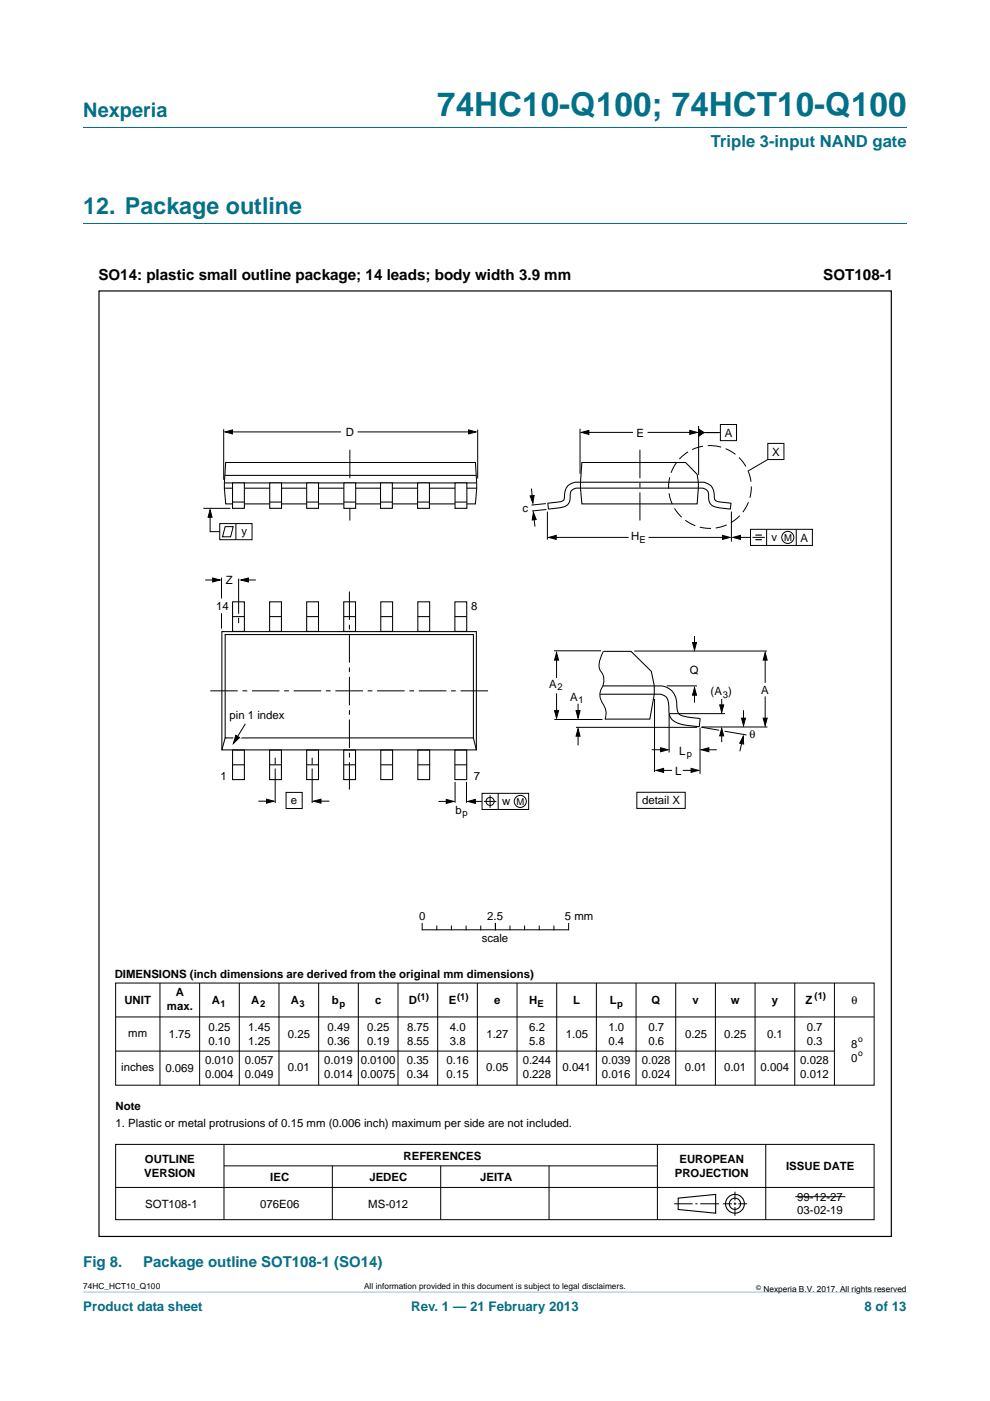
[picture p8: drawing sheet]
<svg xmlns="http://www.w3.org/2000/svg" width="210mm" height="297mm" viewBox="0 0 210 297" stroke-linecap="round" stroke-linejoin="round" font-family="sans-serif">
<path d="M17.7 273.9l174.6 .1z" fill="#00718a"/>
<path d="M17.7 27h174.6M17.7 47.4h174.6" fill="none" stroke="#00718a" stroke-width=".21"/>
<path d="M47.9 98.1h52.9l.3 5.4-.3 3.3h-52.9l-.3-3.3zM123.4 98.1h22l2.5 2.5 .2 1.6-.2 4.6h-24.5l-.3-4.6zM47.6 103.5h53.5M47.6 102.4h53.5M47.7 100.8h53.3M116.2 106.7l.4-.1a5.7 5.7 0 0 0 3-.6l.1-.9a2.81 2.81 0 0 1 3.5-2.9h24.9a2.83 2.83 0 0 1 3.4 2.9v.6a1.5 1.5 0 0 0 1.7 .8l1.8 .2-.1 1.1-.2 .1a9.9 9.9 0 0 1-3.7-.7 2.54 2.54 0 0 1-.7-2.5 1.7 1.7 0 0 0-2.2-1.2h-25a1.7 1.7 0 0 0-2.2 1.8 2.11 2.11 0 0 1-2.3 2.4l-2.3 .2zM47.1 133.9h53.9v25.1h-53.9zM47.8 134.5h52.6v22h-52.6zM128 138.1h5.8l4.3 4.2 .7 3.1v1.8l-1 5.3h-9.5M47.8 156.5l-.7 2.5M100.4 156.5l.6 2.5M127.9 145.4h10.9a3.9 3.9 0 0 1 4.6 2.7l.1 1.3a2.48 2.48 0 0 0 .8 2.2l1.2 .4 3 .4-.2 1.6a12 12 0 0 1-5.4-1.2 2.55 2.55 0 0 1-1-2.4v-.7a2.28 2.28 0 0 0-2.9-2.5h-11.7" fill="none" stroke="#000" stroke-width=".22"/>
<g fill="none" stroke="#000" stroke-width=".21">
<path d="M47.4 91v10.7M48.7 91.6h23.6M75.8 91.6h24.3M101.3 91.1v10.4M123 90.9v9.6M124 91.7h10.3M137.3 91.7h9.8M148.2 90.3v10.4M148.7 91.7h4.1M152.8 90h3.4v3.4h-3.4zM162.9 94h3.4v3.4h-3.4zM162.9 97.4l-4.2 2.4"/>
<path d="M112.7 103.6l.3 2.5M113.2 109.2l.3 2.4M115.8 106.8l-3.1 .3M115.9 108l-3.1 .3M116.1 108.5v5.9M117.2 113.9h16.1M137.6 113.9h16.2M155.1 108.5v6.3M156.3 113.9h2.9M159.2 112.2h13.1v3.4h-13.1zM159.6 113.9h2.6M162.6 112.2v3.4"/>
<path d="M168.9 112.2v3.4M43.5 123h2.6M47 122.5v4.4M50.6 122.7v7.4M50.6 131v1.1M51.7 123h2.6M117.5 138h10M118 138.9v4.9M128 138.1a4.8 4.8 0 0 0-.8 3.9 3.4 3.4 0 0 1 .2 4.4 3.5 3.5 0 0 0 .7 3.3 3.3 3.3 0 0 1 .2 2.8M134.5 138h28.2M147.3 134.9v2.3M162.3 139.2v5.6"/>
<path d="M117.6 152.5h10.2M118 147v4.5M122.2 154.2h25.7M122.6 155.5v2.5M122.6 149.2v2.6M138.2 159h2.3M138.8 148.2v15.5M141.4 145.4h6.4M141.9 151.3v8.3M142 151.3h11.8M147.3 146.5v2.5M148.5 154.3v9.8"/>
<path d="M148.7 154.2l3.8 .6M148.9 154.1h13.9M149.7 159h2.3M153.1 148.2v1.9M153.1 155.4v2M153.7 155l4.6 .8M157.5 156.7l-.6 2.6M157.7 150.6v2.5M162.3 147.7v5.2M54.8 169.9h2.6M60.7 168h3.4v3.4h-3.4zM66.2 160.7v1.4"/>
<path d="M66.2 162.9v7.4M67.3 169.9h2.6M93 169.9h2.6M96.5 165.8v4.4M98.9 165.8v4.4M100.1 169.9h2.1M102.2 168.2h9.9v3.4h-9.9zM102.7 169.9h2.6M104 168.6v2.7M105.7 168.2v3.4M135.1 168h10.2v3.4h-10.2zM140 163.3h2.5"/>
<path d="M144.8 163.3h2.6M24.5 208.4h160.9v21.7h-160.9zM24.6 215.6h160.8M33.9 208.4v21.7M42.3 208.4v21.7M50.8 208.4v21.7M59.2 208.4v21.7M67.6 208.4v21.7M76 208.4v21.7M84.4 208.4v21.7M92.8 208.4v21.7M101.2 208.4v21.7"/>
<path d="M109.7 208.4v21.7M118.1 208.4v21.7M126.5 208.4v21.7M134.9 208.4v21.7M143.3 208.4v21.7M151.7 208.4v21.7M160.2 208.4v21.7M168.6 208.4v21.7M177 208.4v21.7M24.6 222.9h152.4M24.5 242.6h160.9v16h-160.9zM24.5 251.8h160.9"/>
<path d="M47.5 242.7v15.9M47.5 247.2h91.8M70.5 247.2v11.4M93.5 247.2v11.4M116.5 247.2v11.4M139.4 242.7v15.9M143 255.2h3.9M147.5 255.2h.4M148.5 255.2h4M153.4 255.2h1.8M155.6 255.2h.6M155.9 252.7v1.8"/>
<path d="M155.9 255v.5M155.9 255.9v1.9M156.6 255.2h1.9M162.4 242.7v15.9M168.7 253.7h10.6"/>
<circle cx="167.1" cy="113.9" r="1.28"/>
<circle cx="104" cy="169.9" r=".86"/>
<circle cx="110.4" cy="169.9" r="1.28"/>
</g>
<g fill="none" stroke="#000" stroke-width=".23">
<path d="M143.8 254l8-.8v4l-8-.8z"/>
<circle cx="155.9" cy="255.2" r="1.99"/>
<circle cx="155.9" cy="255.2" r="1.2"/>
</g>
<g fill="#000" stroke="#000" stroke-width=".21">
<path d="M47.7 91.6l1.6-.5v.9zM99.4 91.1l1.6 .5-1.6 .4zM123.3 91.7l1.6-.4v.8zM146.3 91.3l1.6 .4-1.6 .4zM148.2 91l1.2 .7-1.2 .8zM112.4 105.1h.9l-.3 1.6zM113.1 108.6l.6 1.6h-.8zM116.4 113.9l1.6-.4v.9zM153.3 113.5l1.5 .4-1.5 .5zM155.5 113.9l1.5-.4v.9zM45.1 122.5l1.6 .5-1.6 .4zM51.1 123l1.6-.5v.9z"/>
<path d="M118 138.4l.5 1.6h-.9zM146.9 136.2h.8l-.4 1.6zM162.3 138.4l.4 1.6h-.8zM117.6 150.7h.9l-.5 1.6zM122.6 154.5l.4 1.6h-.8zM122.2 150.7h.8l-.4 1.6zM140.1 158.5l1.6 .5-1.6 .4zM147.3 145.8l.4 1.6h-.8zM148.8 159l1.6-.5v.9zM153.1 154.4l.4 1.6h-.8zM152.7 149.4h.8l-.4 1.6zM157.7 156.1v1.7l-.8-.2z"/>
<path d="M157.3 152.3h.8l-.4 1.5zM161.9 152.3h.8l-.4 1.5zM56.5 169.4l1.6 .5-1.6 .4zM66.5 169.9l1.6-.5v.9zM94.7 169.5l1.5 .4-1.5 .4zM99.2 169.9l1.6-.4v.8zM139.2 163.3l1.5-.4v.9zM146.6 162.9l1.6 .4-1.6 .5z"/>
</g>
<path d="M160.2 113.4h1.4M160.2 114.4h1.4" fill="none" stroke="#000" stroke-width=".24"/>
<path d="M44.6 146.5h59.5" fill="none" stroke="#000" stroke-width=".21" stroke-dasharray="5.8 1 1 1" stroke-linecap="butt"/>
<path d="M74.2 95.4v15M135.7 95.4v15M74.1 125.4v42" fill="none" stroke="#000" stroke-width=".21" stroke-dasharray="6 1 1 1" stroke-linecap="butt"/>
<circle cx="150.6" cy="103.3" r="8.8" fill="none" stroke="#000" stroke-width=".21" stroke-dasharray="2.4 1" stroke-linecap="butt"/>
<path d="M65 102.4h2.6v5.4h-2.6z" fill="#fff" stroke="#000" stroke-width=".22"/>
<path d="M65 106.4h2.6" fill="none" stroke="#000" stroke-width=".22"/>
<path d="M57.2 102.4h2.5v5.4h-2.5z" fill="#fff" stroke="#000" stroke-width=".22"/>
<path d="M57.2 106.4h2.5" fill="none" stroke="#000" stroke-width=".22"/>
<path d="M49.3 102.4h2.5v5.4h-2.5z" fill="#fff" stroke="#000" stroke-width=".22"/>
<path d="M49.3 106.4h2.5" fill="none" stroke="#000" stroke-width=".22"/>
<g fill="#fff" stroke="#000" stroke-width=".22">
<path d="M88.6 102.4h2.5v5.4h-2.5z"/>
<path d="M72.9 102.4h2.5v5.4h-2.5z"/>
<path d="M80.7 102.4h2.5v5.4h-2.5z"/>
</g>
<path d="M80.7 106.4h2.5" fill="none" stroke="#000" stroke-width=".22"/>
<path d="M96.5 102.4h2.5v5.4h-2.5z" fill="#fff" stroke="#000" stroke-width=".22"/>
<g fill="none" stroke="#000" stroke-width=".22">
<path d="M72.9 106.4h2.5M88.6 106.4h2.5M96.5 106.4h2.5M49.3 127.6h2.5v6.3h-2.5zM49.3 130.7h2.5M57.2 127.6h2.5v6.3h-2.5zM57.2 130.7h2.5M65 127.6h2.6v6.3h-2.6zM65 130.7h2.6M72.9 127.6h2.5v6.3h-2.5zM72.9 130.7h2.5M80.8 127.6h2.5v6.3h-2.5z"/>
<path d="M80.8 130.7h2.5M88.6 127.6h2.5v6.3h-2.5zM88.6 130.7h2.5M96.5 127.6h2.5v6.3h-2.5zM96.5 130.7h2.5M49.3 159h2.5v6.3h-2.5zM57.2 159h2.5v6.3h-2.5zM65 159h2.6v6.3h-2.6zM72.9 159h2.5v6.3h-2.5zM80.8 159h2.5v6.3h-2.5zM88.6 159h2.5v6.3h-2.5zM96.5 159h2.5v6.3h-2.5z"/>
<path d="M49.3 162.2h2.5M57.2 162.2h2.5M65 162.2h2.6M72.9 162.2h2.5M80.8 162.2h2.5M88.6 162.2h2.5M96.5 162.2h2.5"/>
</g>
<path d="M44.6 108.1l.4 1.6h-.9z" fill="#000" stroke="#000" stroke-width=".21"/>
<path d="M43.1 107.8h5.8M44.6 108.7v4h2M46.6 111h6.9v3.4h-6.9zM47.8 111.7h1.7l-.6 2.1h-1.7zM50 111v3.4M58.4 160.7v1.4M58.4 162.9v7.4" fill="none" stroke="#000" stroke-width=".21"/>
<path d="M49.7 155.4l1.6 .9-2.1 1.8z" fill="#fff"/>
<g fill="none" stroke="#000" stroke-width=".21">
<path d="M47 130v3.3M52 153.4l-2.5 4.2M89.5 195.8v1.3M89.6 197.1h30.9M92.6 196.3v.8M95.7 196.3v.8M98.9 196.3v.8M102 196.3v.8M105.1 195.8v1.3M108.2 196.3v.8M111.3 196.3v.8M114.4 196.3v.8"/>
<path d="M117.5 196.3v.8M120.6 195.8v1.3"/>
</g>
<path d="M50 155.9l.8 .5-1.3 1.2z" fill="#000" stroke="#000" stroke-width=".21"/>
<path d="M21 61.7h168v200.5h-168z" fill="none" stroke="#000" stroke-width=".25"/>
<text font-size="7" fill="#00718a" x="92.8" y="24.6">74HC10-Q100; 74HCT10-Q100</text>
<text font-size="4.9" fill="#00718a" x="17.7" y="45.4">12. Package outline</text>
<text font-size="4.2" fill="#00718a" x="17.7" y="24.9">Nexperia</text>
<text font-size="3.5" fill="#00718a" x="150.8" y="31.1">Triple 3-input NAND gate</text>
<g font-size="3.2">
<text x="20.9" y="59.3">SO14: plastic small outline package; 14 leads; body width 3.9 mm</text>
<text x="174.6" y="59.4">SOT108-1</text>
</g>
<g font-size="3.2" fill="#00718a">
<text x="17.7" y="268.6">Fig 8.</text>
<text x="30.4" y="268.6">Package outline SOT108-1 (SO14)</text>
</g>
<g font-size="2.8" fill="#00718a">
<text x="17.7" y="277.9">Product data sheet</text>
<text x="87.2" y="277.9">Rev. 1 — 21 February 2013</text>
<text x="183.4" y="277.9">8 of 13</text>
</g>
<g font-size="2.4">
<text x="73.3" y="92.4">D</text>
<text x="135" y="92.6">E</text>
<text x="153.7" y="92.6">A</text>
<text x="163.7" y="96.6">X</text>
<text x="51.2" y="113.4">y</text>
<text x="110.8" y="108.6">c</text>
<text x="133.9" y="114.6">H</text>
<text x="163.7" y="114.7">v</text>
<text x="169.8" y="114.8">A</text>
<text x="47.9" y="123.8">Z</text>
<text x="45.9" y="129.3">14</text>
<text x="100" y="129.3">8</text>
<text x="146.3" y="142.8">Q</text>
<text x="116.5" y="145.9">A</text>
<text x="120.9" y="148.5">A</text>
<text x="150.7" y="147.5">(A )</text>
<text x="161.5" y="147.2">A</text>
<text x="48.7" y="152.4">pin 1 index</text>
<text x="144.1" y="160">L</text>
<text x="159" y="156.4">θ</text>
<text x="46.8" y="165.3">1</text>
<text x="100.5" y="165.3">7</text>
<text x="143.2" y="164.2">L</text>
<text x="61.7" y="170.4">e</text>
<text x="96.6" y="172.5">b</text>
<text x="106.5" y="170.6">w</text>
<text x="136.2" y="170.6">detail X</text>
<text x="88.9" y="195.1">0</text>
<text x="103.4" y="195.1">2.5</text>
<text x="119.8" y="195.1">5 mm</text>
<text x="102.2" y="199.8">scale</text>
<text x="24.3" y="207.3">DIMENSIONS (inch dimensions are derived from the original mm dimensions)</text>
<text x="26.4" y="212.9">UNIT</text>
<text x="35.4" y="214.2">max.</text>
<text x="37.3" y="211.3">A</text>
<text x="44.9" y="212.9">A</text>
<text x="53.3" y="212.9">A</text>
<text x="61.7" y="212.9">A</text>
<text x="70.4" y="212.9">b</text>
<text x="79.6" y="212.9">c</text>
<text x="86.7" y="212.9">D</text>
<text x="95.2" y="212.9">E</text>
<text x="104.8" y="212.9">e</text>
<text x="112.2" y="212.9">H</text>
<text x="121.6" y="212.9">L</text>
<text x="129.3" y="212.9">L</text>
<text x="138.2" y="212.9">Q</text>
<text x="146.9" y="212.9">v</text>
<text x="155" y="212.9">w</text>
<text x="163.7" y="212.9">y</text>
<text x="170.9" y="212.9">Z</text>
<text x="180.6" y="212.9">θ</text>
<text x="27.2" y="219.9">mm</text>
<text x="35.8" y="220.1">1.75</text>
<text x="44.2" y="218.6">0.25</text>
<text x="44.2" y="221.6">0.10</text>
<text x="52.6" y="218.6">1.45</text>
<text x="52.6" y="221.6">1.25</text>
<text x="61.1" y="220.1">0.25</text>
<text x="69.5" y="218.6">0.49</text>
<text x="69.5" y="221.6">0.36</text>
<text x="77.9" y="218.6">0.25</text>
<text x="77.9" y="221.6">0.19</text>
<text x="86.3" y="218.6">8.75</text>
<text x="86.3" y="221.6">8.55</text>
<text x="95.4" y="218.6">4.0</text>
<text x="95.4" y="221.6">3.8</text>
<text x="103.2" y="220">1.27</text>
<text x="112.3" y="218.6">6.2</text>
<text x="112.3" y="221.6">5.8</text>
<text x="120" y="220.1">1.05</text>
<text x="129" y="218.6">1.0</text>
<text x="129" y="221.6">0.4</text>
<text x="137.5" y="218.6">0.7</text>
<text x="137.5" y="221.6">0.6</text>
<text x="145.3" y="220.1">0.25</text>
<text x="153.6" y="220.1">0.25</text>
<text x="162.7" y="220.1">0.1</text>
<text x="171.1" y="218.6">0.7</text>
<text x="171.1" y="221.6">0.3</text>
<text x="25.7" y="227.1">inches</text>
<text x="35.1" y="227.2">0.069</text>
<text x="43.5" y="225.7">0.010</text>
<text x="51.9" y="225.7">0.057</text>
<text x="61" y="227.2">0.01</text>
<text x="68.8" y="225.7">0.019</text>
<text x="76.5" y="225.7">0.0100</text>
<text x="86.3" y="225.7">0.35</text>
<text x="94.7" y="225.7">0.16</text>
<text x="103.1" y="227.1">0.05</text>
<text x="110.9" y="225.7">0.244</text>
<text x="119.3" y="227.1">0.041</text>
<text x="127.7" y="225.7">0.039</text>
<text x="136.2" y="225.7">0.028</text>
<text x="145.3" y="227.1">0.01</text>
<text x="153.6" y="227.1">0.01</text>
<text x="161.3" y="227.1">0.004</text>
<text x="169.7" y="225.7">0.028</text>
<text x="180.5" y="222.2">8</text>
<text x="180.5" y="225.1">0</text>
<text x="43.5" y="228.6">0.004</text>
<text x="51.9" y="228.6">0.049</text>
<text x="68.8" y="228.6">0.014</text>
<text x="76.5" y="228.6">0.0075</text>
<text x="86.3" y="228.6">0.34</text>
<text x="94.7" y="228.6">0.15</text>
<text x="110.9" y="228.6">0.228</text>
<text x="127.7" y="228.6">0.016</text>
<text x="136.2" y="228.6">0.024</text>
<text x="169.7" y="228.6">0.012</text>
<text x="24.5" y="235.3">Note</text>
<text x="24.5" y="238.9">1. Plastic or metal protrusions of 0.15 mm (0.006 inch) maximum per side are not included.</text>
<text x="85.6" y="245.9">REFERENCES</text>
<text x="30.6" y="249.5">VERSION</text>
<text x="30.7" y="246.6">OUTLINE</text>
<text x="57.3" y="250.5">IEC</text>
<text x="78.4" y="250.5">JEDEC</text>
<text x="101.8" y="250.5">JEITA</text>
<text x="143.1" y="249.5">PROJECTION</text>
<text x="144.1" y="246.6">EUROPEAN</text>
<text x="166.7" y="248.1">ISSUE DATE</text>
<text x="30.8" y="256.1">SOT108-1</text>
<text x="55.2" y="256.1">076E06</text>
<text x="78.1" y="256.1">MS-012</text>
<text x="169.1" y="254.5">99-12-27</text>
<text x="169.1" y="257.5">03-02-19</text>
</g>
<g font-size="2">
<text x="135.6" y="115">E</text>
<text x="166.3" y="114.7">M</text>
<text x="118.3" y="146.4">2</text>
<text x="122.7" y="149">1</text>
<text x="153.3" y="147.9">3</text>
<text x="145.7" y="160.5">p</text>
<text x="98.1" y="173">p</text>
<text x="109.6" y="170.6">M</text>
<text x="46.8" y="213.4">1</text>
<text x="55.2" y="213.4">2</text>
<text x="63.6" y="213.4">3</text>
<text x="72" y="213.4">p</text>
<text x="88.5" y="212">(1)</text>
<text x="96.9" y="212">(1)</text>
<text x="114" y="213.4">E</text>
<text x="130.9" y="213.4">p</text>
<text x="172.8" y="211.9">(1)</text>
</g>
<g font-size="1.8">
<text x="182" y="221">o</text>
<text x="182" y="223.9">o</text>
<text x="17.7" y="273.3">74HC_HCT10_Q100</text>
<text x="77.2" y="273.3">All information provided in this document is subject to legal disclaimers.</text>
<text x="161.9" y="273.9">Nexperia B.V. 2017. All rights reserved</text>
</g>
<text font-size="1.4" x="160.4" y="273.4">©</text>
</svg>
